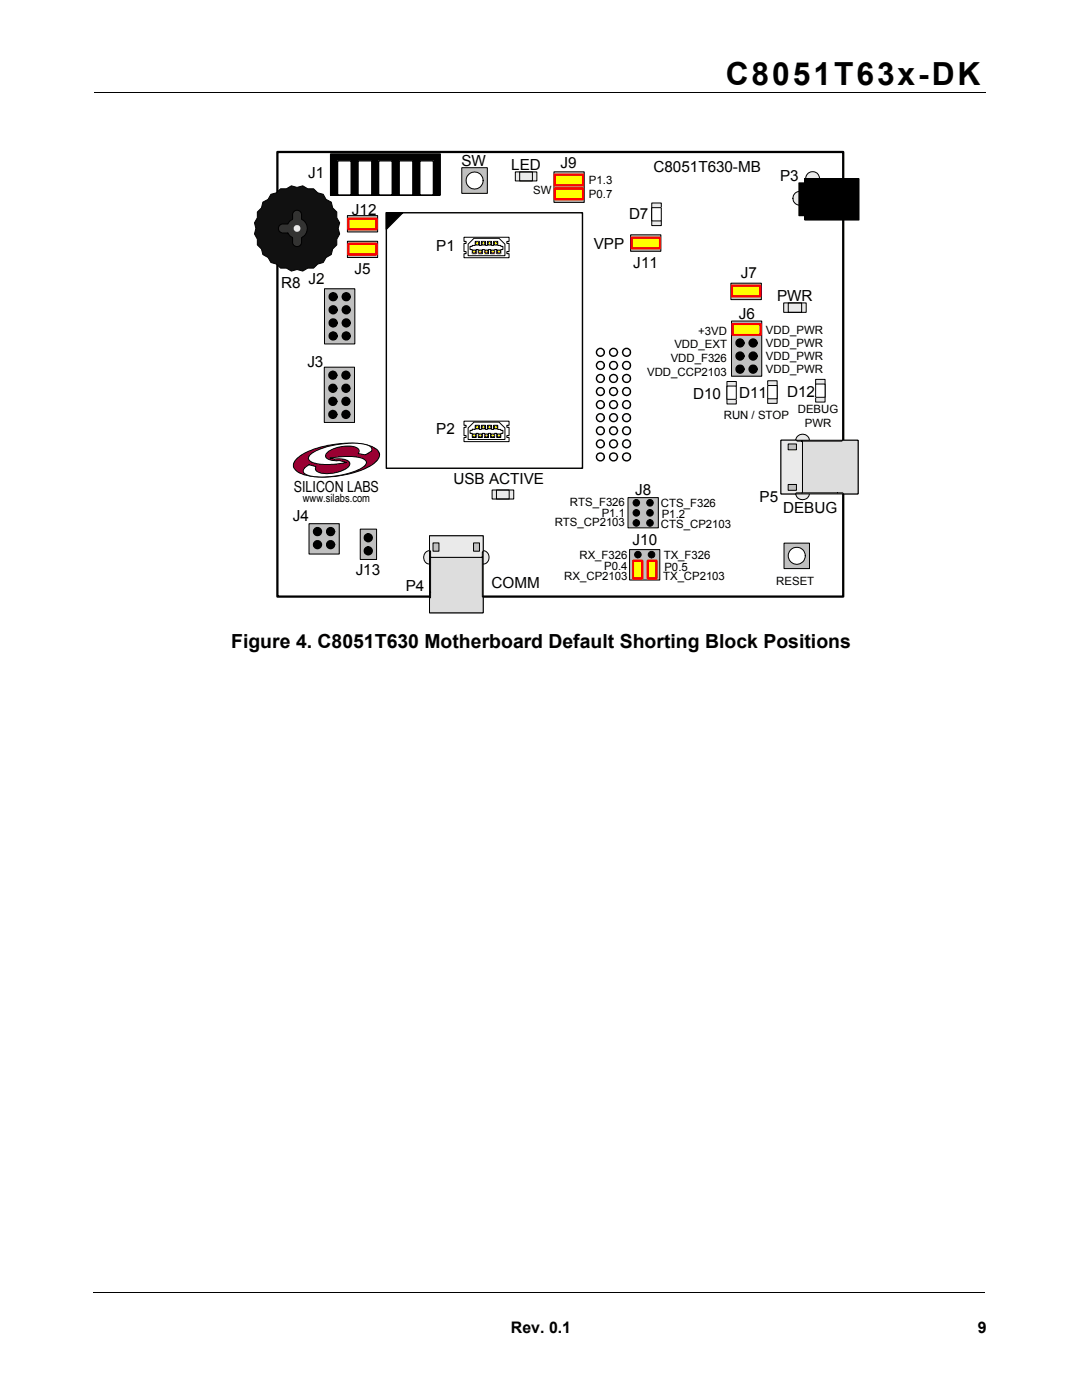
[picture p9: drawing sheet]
<svg xmlns="http://www.w3.org/2000/svg" width="216mm" height="279mm" viewBox="0 0 216 279" stroke-linecap="round" stroke-linejoin="round" font-family="sans-serif">
<path d="M18.8 18.4h177.8M18.6 257.9h177.8" fill="none" stroke="#000" stroke-width=".2"/>
<g fill="#fff">
<path d="M19.1 259.4h30.7v14.7h-30.7z"/>
<path d="M50.3 29.5h121.6v93.3h-121.6z"/>
</g>
<path d="M93.3 40.5h4.5v1.9h-4.5z" fill="#eaeaea"/>
<path d="M93.3 40.5h4.5v1.9h-4.5z" fill="none" stroke="#000" stroke-width=".2"/>
<path d="M90.8 36.8h9.6v9.4h-9.6z" fill="#fff"/>
<path d="M94.3 40.5h2.6v1.9h-2.6z" fill="#f00"/>
<path d="M94.3 40.5h2.6v1.9h-2.6z" fill="none" stroke="#c0c0c0" stroke-width=".2"/>
<path d="M55.4 30.3h112.9v88.8h-112.9z" fill="#fff"/>
<path d="M55.4 30.3h112.9v88.8h-112.9z" fill="none" stroke="#000" stroke-width=".46"/>
<circle cx="159.6" cy="39.6" r="1.38" fill="#eaeaea"/>
<circle cx="159.6" cy="39.6" r="1.38" fill="none" stroke="#000" stroke-width=".2"/>
<circle cx="162.1" cy="35.6" r="1.38" fill="#eaeaea"/>
<g fill="none" stroke="#000" stroke-width=".2">
<path d="M159.4 36.5h9.8v6.6h-9.8zM160.6 35.7h10.8v8.2h-10.8z"/>
<circle cx="162.1" cy="35.6" r="1.38"/>
</g>
<path d="M159.4 36.5h9.8v6.6h-9.8zM160.6 35.7h10.8v8.2h-10.8z" fill="#000"/>
<path d="M159.2 87a1.26 1.26 0 0 1 1.8-.1 1.26 1.26 0 0 1 .1 1.8 1.28 1.28 0 0 1-1.7 .2 1.28 1.28 0 0 1-.4-1.7z" fill-rule="evenodd" fill="#eaeaea"/>
<path d="M159.2 87a1.26 1.26 0 0 1 1.8-.1 1.26 1.26 0 0 1 .1 1.8 1.28 1.28 0 0 1-1.7 .2 1.28 1.28 0 0 1-.4-1.7z" fill="none" stroke="#000" stroke-width=".2"/>
<path d="M159.1 97.8a1.31 1.31 0 0 1 1.7-.3 1.31 1.31 0 0 1 .5 1.6 1.35 1.35 0 0 1-1.6 .6 1.35 1.35 0 0 1-.8-1.5z" fill-rule="evenodd" fill="#eaeaea"/>
<path d="M159.1 97.8a1.31 1.31 0 0 1 1.7-.3 1.31 1.31 0 0 1 .5 1.6 1.35 1.35 0 0 1-1.6 .6 1.35 1.35 0 0 1-.8-1.5z" fill="none" stroke="#000" stroke-width=".2"/>
<path d="M155.8 87.9h15.4v10.7h-15.4z" fill="#c0c0c0"/>
<path d="M155.8 87.9h15.4v10.7h-15.4z" fill="none" stroke="#000" stroke-width=".2"/>
<path d="M159.9 88h8.1l.2-.1h3v10.7h-2.8l-.2-.2h-8.2l.1-.2v-10z" fill-rule="evenodd" fill="#ddd"/>
<path d="M159.9 88h8.1l.2-.1h3v10.7h-2.8l-.2-.2h-8.2l.1-.2v-10z" fill="none" stroke="#000" stroke-width=".2"/>
<path d="M157.3 88.6v1.2h1.6v-1.2zM155.8 87.8h3l.2 .2 1.1 .1v10.1l-.1 .1-1.1 .1-.2 .2h-2.9zM157.3 96.7v1.2h1.6v-1.2z" fill-rule="evenodd" fill="#eaeaea"/>
<path d="M155.8 87.8h3l.2 .2 1.1 .1v10.1l-.1 .1-1.1 .1-.2 .2h-2.9zM157.3 88.6h1.6v1.2h-1.6zM157.3 96.7h1.6v1.2h-1.6z" fill="none" stroke="#000" stroke-width=".2"/>
<path d="M64.7 57.6h6.1v11h-6.1z" fill="#c0c0c0"/>
<path d="M64.7 57.6h6.1v11h-6.1z" fill="none" stroke="#000" stroke-width=".2"/>
<g fill="#000">
<circle cx="66.5" cy="59.2" r=".78"/>
<circle cx="69.1" cy="59.2" r=".78"/>
<circle cx="66.5" cy="61.8" r=".79"/>
<circle cx="66.5" cy="67.1" r=".79"/>
<circle cx="66.5" cy="64.4" r=".79"/>
<circle cx="69.1" cy="64.5" r=".78"/>
<circle cx="69.1" cy="67" r=".77"/>
<circle cx="69.1" cy="61.8" r=".76"/>
</g>
<g fill="none" stroke="#000" stroke-width=".28">
<circle cx="66.5" cy="59.2" r=".78"/>
<circle cx="69.1" cy="59.2" r=".78"/>
<circle cx="66.5" cy="61.8" r=".79"/>
<circle cx="66.5" cy="67.1" r=".79"/>
<circle cx="66.5" cy="64.4" r=".79"/>
<circle cx="69.1" cy="64.5" r=".78"/>
<circle cx="69.1" cy="67" r=".77"/>
<circle cx="69.1" cy="61.8" r=".76"/>
</g>
<path d="M92.1 33.5h5.1v5.1h-5.1z" fill="#c0c0c0"/>
<path d="M92.1 33.5h5.1v5.1h-5.1z" fill="none" stroke="#000" stroke-width=".2"/>
<circle cx="94.7" cy="36" r="1.7" fill="#fff"/>
<circle cx="94.7" cy="36" r="1.7" fill="none" stroke="#000" stroke-width=".2"/>
<path d="M69.3 43h6.1v3.3h-6.1z" fill="#c0c0c0"/>
<path d="M69.3 43h6.1v3.3h-6.1z" fill="none" stroke="#000" stroke-width=".2"/>
<g fill="#000">
<circle cx="71" cy="44.6" r=".78"/>
<circle cx="73.7" cy="44.6" r=".77"/>
</g>
<g fill="none" stroke="#000" stroke-width=".28">
<circle cx="71" cy="44.6" r=".78"/>
<circle cx="73.7" cy="44.6" r=".77"/>
</g>
<path d="M52.5 40.3l1-.5 .6-1 1.1-.3 .8-.8h1.1l1-.6 1.2 .3 1.1-.3 1 .6h1.2l.8 .8 1.1 .3 .6 1 1 .5 .3 1.2 .8 .8v1.2l.6 1-.3 1.1 .3 1.1-.6 1v1.2l-.8 .8-.3 1.1-1 .6-.6 1-1.1 .3-.8 .8h-1.2l-1 .6-1.1-.3-1.2 .3-1-.6h-1.1l-.8-.8-1.1-.3-.6-1-1-.6-.3-1.1-.8-.8v-1.2l-.6-1 .3-1.1-.3-1.1 .6-1v-1.2l.8-.8z" fill-rule="evenodd" fill="#111"/>
<path d="M52.5 40.3l1-.5 .6-1 1.1-.3 .8-.8h1.1l1-.6 1.2 .3 1.1-.3 1 .6h1.2l.8 .8 1.1 .3 .6 1 1 .5 .3 1.2 .8 .8v1.2l.6 1-.3 1.1 .3 1.1-.6 1v1.2l-.8 .8-.3 1.1-1 .6-.6 1-1.1 .3-.8 .8h-1.2l-1 .6-1.1-.3-1.2 .3-1-.6h-1.1l-.8-.8-1.1-.3-.6-1-1-.6-.3-1.1-.8-.8v-1.2l-.6-1 .3-1.1-.3-1.1 .6-1v-1.2l.8-.8z" fill="none" stroke="#000" stroke-width=".2"/>
<path d="M55.8 45l.5-.3h1.1l.4-.6 .6-.3 .1-1.4a.86 .86 0 0 1 1-.4l.4 .2 .2 .3 .1 1.3a2.02 2.02 0 0 1 1.1 1.8 2.02 2.02 0 0 1-1.1 1.8v1l-.2 .4a.87 .87 0 0 1-1 .4l-.4-.2-.2-.4v-1.2l-.4-.2-.6-.7h-1l-.6-.3-.2-.4v-.5z" fill-rule="evenodd" fill="#333"/>
<path d="M55.8 45l.5-.3h1.1l.4-.6 .6-.3 .1-1.4a.86 .86 0 0 1 1-.4l.4 .2 .2 .3 .1 1.3a2.02 2.02 0 0 1 1.1 1.8 2.02 2.02 0 0 1-1.1 1.8v1l-.2 .4a.87 .87 0 0 1-1 .4l-.4-.2-.2-.4v-1.2l-.4-.2-.6-.7h-1l-.6-.3-.2-.4v-.5z" fill="none" stroke="#000" stroke-width=".2"/>
<circle cx="59.3" cy="45.6" r=".68" fill="#eaeaea"/>
<path d="M59.2 91.6a14.7 14.7 0 0 1 8.4-3l2.8-.1 1.8 .1a5.6 5.6 0 0 1 2.7 .9 1.53 1.53 0 0 1 .8 1.4 1.53 1.53 0 0 1-.8 1.3 16.5 16.5 0 0 1-9.5 3 9.7 9.7 0 0 1-6.3-1.3 1.41 1.41 0 0 1 .1-2.3z" fill-rule="evenodd" fill="#9a0033"/>
<path d="M59.2 91.6a14.7 14.7 0 0 1 8.4-3l2.8-.1 1.8 .1a5.6 5.6 0 0 1 2.7 .9 1.53 1.53 0 0 1 .8 1.4 1.53 1.53 0 0 1-.8 1.3 16.5 16.5 0 0 1-9.5 3 9.7 9.7 0 0 1-6.3-1.3 1.41 1.41 0 0 1 .1-2.3z" fill="none" stroke="#000" stroke-width=".2"/>
<path d="M61.9 90.8a12.9 12.9 0 0 1 7.4-2.3 8.2 8.2 0 0 1 4.6 .6l.3 .4-.1 .5-1.2 .8-1.5-.3 .2-.6a1.15 1.15 0 0 0-1-.8 6.2 6.2 0 0 0-5.5 1.5 .78 .78 0 0 0 .7 1.2l2 .1 1.3 .4-2.3 .3-2.1 .1a3.7 3.7 0 0 1-3.1-1v-.5z" fill-rule="evenodd" fill="#fff"/>
<path d="M61.9 90.8a12.9 12.9 0 0 1 7.4-2.3 8.2 8.2 0 0 1 4.6 .6l.3 .4-.1 .5-1.2 .8-1.5-.3 .2-.6a1.15 1.15 0 0 0-1-.8 6.2 6.2 0 0 0-5.5 1.5 .78 .78 0 0 0 .7 1.2l2 .1 1.3 .4-2.3 .3-2.1 .1a3.7 3.7 0 0 1-3.1-1v-.5z" fill="none" stroke="#000" stroke-width=".2"/>
<path d="M60.8 93.3l.9-.5 1.4 .3-.2 .4 .2 .4a2.87 2.87 0 0 0 2.6 .6 5.7 5.7 0 0 0 4-1.5 .75 .75 0 0 0 0-.8 .75 .75 0 0 0-.7-.4l-.7-.2h-1.6l-.9-.2a16.9 16.9 0 0 1 5.7-.2l.8 .3a.84 .84 0 0 1 .8 .7 .84 .84 0 0 1-.5 .9l-.3 .2a17.3 17.3 0 0 1-9.5 1.8l-1.4-.3a.83 .83 0 0 1-.8-.5 .83 .83 0 0 1 .2-1z" fill-rule="evenodd" fill="#fff"/>
<path d="M60.8 93.3l.9-.5 1.4 .3-.2 .4 .2 .4a2.87 2.87 0 0 0 2.6 .6 5.7 5.7 0 0 0 4-1.5 .75 .75 0 0 0 0-.8 .75 .75 0 0 0-.7-.4l-.7-.2h-1.6l-.9-.2a16.9 16.9 0 0 1 5.7-.2l.8 .3a.84 .84 0 0 1 .8 .7 .84 .84 0 0 1-.5 .9l-.3 .2a17.3 17.3 0 0 1-9.5 1.8l-1.4-.3a.83 .83 0 0 1-.8-.5 .83 .83 0 0 1 .2-1z" fill="none" stroke="#000" stroke-width=".2"/>
<path d="M156.4 108.4h5.1v5.1h-5.1z" fill="#c0c0c0"/>
<path d="M156.4 108.4h5.1v5.1h-5.1z" fill="none" stroke="#000" stroke-width=".2"/>
<circle cx="159" cy="110.9" r="1.69" fill="#fff"/>
<circle cx="159" cy="110.9" r="1.69" fill="none" stroke="#000" stroke-width=".2"/>
<path d="M95.5 110.4a1.22 1.22 0 0 1 1.6-.2 1.22 1.22 0 0 1 .4 1.6 1.19 1.19 0 0 1-1.6 .7 1.19 1.19 0 0 1-.6-1.7z" fill-rule="evenodd" fill="#eaeaea"/>
<path d="M95.5 110.4a1.22 1.22 0 0 1 1.6-.2 1.22 1.22 0 0 1 .4 1.6 1.19 1.19 0 0 1-1.6 .7 1.19 1.19 0 0 1-.6-1.7z" fill="none" stroke="#000" stroke-width=".2"/>
<path d="M84.8 110.4a1.2 1.2 0 0 1 1.6-.3 1.2 1.2 0 0 1 .4 1.5 1.17 1.17 0 0 1-1.4 .9 1.17 1.17 0 0 1-.8-1.5z" fill-rule="evenodd" fill="#eaeaea"/>
<path d="M84.8 110.4a1.2 1.2 0 0 1 1.6-.3 1.2 1.2 0 0 1 .4 1.5 1.17 1.17 0 0 1-1.4 .9 1.17 1.17 0 0 1-.8-1.5z" fill="none" stroke="#000" stroke-width=".2"/>
<path d="M85.7 106.9h10.7v15.4h-10.7z" fill="#c0c0c0"/>
<path d="M85.7 106.9h10.7v15.4h-10.7z" fill="none" stroke="#000" stroke-width=".2"/>
<path d="M85.9 111.1l.1 .1h10.1l.1-.2v8.1l.2 .2v3h-10.7v-2.8l.2-.2z" fill-rule="evenodd" fill="#ddd"/>
<path d="M85.9 111.1l.1 .1h10.1l.1-.2v8.1l.2 .2v3h-10.7v-2.8l.2-.2z" fill="none" stroke="#000" stroke-width=".2"/>
<path d="M94.5 108.4v1.6h1.2v-1.6zM85.7 106.9h10.7v3l-.2 .3v.8l-.1 .2h-10.1l-.1-.1v-1.1l-.2-.3zM86.4 108.4v1.6h1.2v-1.6z" fill-rule="evenodd" fill="#eaeaea"/>
<path d="M85.7 106.9h10.7v3l-.2 .3v.8l-.1 .2h-10.1l-.1-.1v-1.1l-.2-.3zM86.4 108.4h1.2v1.6h-1.2zM94.5 108.4h1.2v1.6h-1.2z" fill="none" stroke="#000" stroke-width=".2"/>
<path d="M77.1 42.5h39.1v51h-39.1z" fill="#fff"/>
<path d="M77.1 42.5h39.1v51h-39.1zM77.1 42.5h3.2l-3.2 3.2z" fill="none" stroke="#000" stroke-width=".28"/>
<path d="M77.1 42.5h3.2l-3.2 3.2z" fill="#000"/>
<path d="M92.6 47.3h9v.9h-.5v.4h.5v1.6h-.5v.4h.5v.8h-9v-.8h.4v-.4h-.4v-1.6h.4v-.4h-.4z" fill-rule="evenodd" fill="#fff"/>
<path d="M92.6 47.3h9v.9h-.5v.4h.5v1.6h-.5v.4h.5v.8h-9v-.8h.4v-.4h-.4v-1.6h.4v-.4h-.4z" fill="none" stroke="#000" stroke-width=".2"/>
<path d="M94.6 47.6h5l1.2 1.1v2.3h-7.4v-2.3z" fill-rule="evenodd" fill="#fff"/>
<path d="M94.6 47.6h5l1.2 1.1v2.3h-7.4v-2.3z" fill="none" stroke="#000" stroke-width=".2"/>
<path d="M93.8 49.2h.4v-.2h.6v-.8h.9v.8h.4v-.8h.8v.8h.4v-.8h.8v.8h.4v-.8h.8v.8h.6v.2h.5v.6h-.5v.8h-.8v-.8h-.4v.8h-.8v-.8h-.4v.8h-.8v-.8h-.5v.8h-.8v-.8h-.4v.8h-.8v-.8h-.4z" fill-rule="evenodd" fill="#fff"/>
<path d="M93.8 49.2h.4v-.2h.6v-.8h.9v.8h.4v-.8h.8v.8h.4v-.8h.8v.8h.4v-.8h.8v.8h.6v.2h.5v.6h-.5v.8h-.8v-.8h-.4v.8h-.8v-.8h-.4v.8h-.8v-.8h-.5v.8h-.8v-.8h-.4v.8h-.8v-.8h-.4z" fill="none" stroke="#000" stroke-width=".2"/>
<path d="M94.9 48.3h.6v.6h-.6z" fill="#ff0"/>
<path d="M94.9 48.3h.6v.6h-.6z" fill="none" stroke="#000" stroke-width=".2"/>
<path d="M94.3 49.9h.6v.6h-.6z" fill="#ff0"/>
<path d="M94.3 49.9h.6v.6h-.6z" fill="none" stroke="#000" stroke-width=".2"/>
<path d="M95.5 49.9h.7v.6h-.7z" fill="#ff0"/>
<path d="M95.5 49.9h.7v.6h-.7z" fill="none" stroke="#000" stroke-width=".2"/>
<path d="M96.2 48.3h.6v.6h-.6z" fill="#ff0"/>
<path d="M96.2 48.3h.6v.6h-.6z" fill="none" stroke="#000" stroke-width=".2"/>
<path d="M97.4 48.3h.6v.6h-.6z" fill="#ff0"/>
<path d="M97.4 48.3h.6v.6h-.6z" fill="none" stroke="#000" stroke-width=".2"/>
<path d="M98.6 48.3h.6v.6h-.6z" fill="#ff0"/>
<path d="M98.6 48.3h.6v.6h-.6z" fill="none" stroke="#000" stroke-width=".2"/>
<path d="M96.8 49.9h.6v.6h-.6z" fill="#ff0"/>
<path d="M96.8 49.9h.6v.6h-.6z" fill="none" stroke="#000" stroke-width=".2"/>
<path d="M98 49.9h.6v.6h-.6z" fill="#ff0"/>
<path d="M98 49.9h.6v.6h-.6z" fill="none" stroke="#000" stroke-width=".2"/>
<path d="M99.2 49.9h.6v.6h-.6z" fill="#ff0"/>
<path d="M99.2 49.9h.6v.6h-.6z" fill="none" stroke="#000" stroke-width=".2"/>
<path d="M92.6 84.1h9v.8h-.5v.4h.5v1.6h-.5v.4h.5v.8h-9v-.8h.4v-.4h-.4v-1.6h.4v-.4h-.4z" fill-rule="evenodd" fill="#fff"/>
<path d="M92.6 84.1h9v.8h-.5v.4h.5v1.6h-.5v.4h.5v.8h-9v-.8h.4v-.4h-.4v-1.6h.4v-.4h-.4z" fill="none" stroke="#000" stroke-width=".2"/>
<path d="M93.4 85.4l1.2-1.2h5l1.2 1.2v2.3h-7.4z" fill-rule="evenodd" fill="#fff"/>
<path d="M93.4 85.4l1.2-1.2h5l1.2 1.2v2.3h-7.4z" fill="none" stroke="#000" stroke-width=".2"/>
<path d="M93.8 85.9h.4v-.2h.6v-.8h.9v.8h.4v-.8h.8v.8h.4v-.8h.8v.8h.4v-.8h.8v.8h.6v.2h.5v.6h-.5v.8h-.8v-.8h-.4v.8h-.8v-.8h-.4v.8h-.8v-.8h-.5v.8h-.8v-.8h-.4v.8h-.8v-.8h-.4z" fill-rule="evenodd" fill="#fff"/>
<path d="M93.8 85.9h.4v-.2h.6v-.8h.9v.8h.4v-.8h.8v.8h.4v-.8h.8v.8h.4v-.8h.8v.8h.6v.2h.5v.6h-.5v.8h-.8v-.8h-.4v.8h-.8v-.8h-.4v.8h-.8v-.8h-.5v.8h-.8v-.8h-.4v.8h-.8v-.8h-.4z" fill="none" stroke="#000" stroke-width=".2"/>
<path d="M94.9 85h.6v.6h-.6z" fill="#ff0"/>
<path d="M94.9 85h.6v.6h-.6z" fill="none" stroke="#000" stroke-width=".2"/>
<path d="M94.3 86.6h.6v.6h-.6z" fill="#ff0"/>
<path d="M94.3 86.6h.6v.6h-.6z" fill="none" stroke="#000" stroke-width=".2"/>
<path d="M95.5 86.6h.7v.6h-.7z" fill="#ff0"/>
<path d="M95.5 86.6h.7v.6h-.7z" fill="none" stroke="#000" stroke-width=".2"/>
<path d="M96.2 85h.6v.6h-.6z" fill="#ff0"/>
<path d="M96.2 85h.6v.6h-.6z" fill="none" stroke="#000" stroke-width=".2"/>
<path d="M97.4 85h.6v.6h-.6z" fill="#ff0"/>
<path d="M97.4 85h.6v.6h-.6z" fill="none" stroke="#000" stroke-width=".2"/>
<path d="M98.6 85h.6v.6h-.6z" fill="#ff0"/>
<path d="M98.6 85h.6v.6h-.6z" fill="none" stroke="#000" stroke-width=".2"/>
<path d="M96.8 86.6h.6v.6h-.6z" fill="#ff0"/>
<path d="M96.8 86.6h.6v.6h-.6z" fill="none" stroke="#000" stroke-width=".2"/>
<path d="M98 86.6h.6v.6h-.6z" fill="#ff0"/>
<path d="M98 86.6h.6v.6h-.6z" fill="none" stroke="#000" stroke-width=".2"/>
<path d="M99.2 86.6h.6v.6h-.6z" fill="#ff0"/>
<path d="M99.2 86.6h.6v.6h-.6z" fill="none" stroke="#000" stroke-width=".2"/>
<path d="M64.7 73.3h6v11h-6z" fill="#c0c0c0"/>
<path d="M64.7 73.3h6v11h-6z" fill="none" stroke="#000" stroke-width=".2"/>
<g fill="#000">
<circle cx="66.4" cy="74.9" r=".79"/>
<circle cx="66.4" cy="77.5" r=".79"/>
<circle cx="69" cy="77.5" r=".79"/>
<circle cx="69" cy="74.9" r=".77"/>
<circle cx="66.4" cy="80.1" r=".78"/>
<circle cx="66.4" cy="82.7" r=".78"/>
<circle cx="69" cy="80.1" r=".79"/>
<circle cx="69" cy="82.7" r=".77"/>
</g>
<g fill="none" stroke="#000" stroke-width=".28">
<circle cx="66.4" cy="74.9" r=".79"/>
<circle cx="66.4" cy="77.5" r=".79"/>
<circle cx="69" cy="77.5" r=".79"/>
<circle cx="69" cy="74.9" r=".77"/>
<circle cx="66.4" cy="80.1" r=".78"/>
<circle cx="66.4" cy="82.7" r=".78"/>
<circle cx="69" cy="80.1" r=".79"/>
<circle cx="69" cy="82.7" r=".77"/>
</g>
<path d="M102.8 34.3h4.3v1.8h-4.3z" fill="#eaeaea"/>
<path d="M102.8 34.3h4.3v1.8h-4.3zM103.7 34.3h2.5v1.8h-2.5z" fill="none" stroke="#000" stroke-width=".2"/>
<path d="M125.8 46.9h6.1v3.2h-6.1z" fill="#c0c0c0"/>
<path d="M125.8 46.9h6.1v3.2h-6.1z" fill="none" stroke="#000" stroke-width=".2"/>
<g fill="#000">
<circle cx="127.5" cy="48.5" r=".79"/>
<circle cx="130.1" cy="48.5" r=".77"/>
</g>
<g fill="none" stroke="#000" stroke-width=".28">
<circle cx="127.5" cy="48.5" r=".79"/>
<circle cx="130.1" cy="48.5" r=".77"/>
</g>
<path d="M145.8 56.5h6.1v3.3h-6.1z" fill="#c0c0c0"/>
<path d="M145.8 56.5h6.1v3.3h-6.1z" fill="none" stroke="#000" stroke-width=".2"/>
<g fill="#000">
<circle cx="147.6" cy="58.1" r=".78"/>
<circle cx="150.2" cy="58.1" r=".77"/>
</g>
<g fill="none" stroke="#000" stroke-width=".28">
<circle cx="147.6" cy="58.1" r=".78"/>
<circle cx="150.2" cy="58.1" r=".77"/>
</g>
<path d="M125.6 109.7h6.1v6.1h-6.1z" fill="#c0c0c0"/>
<g fill="none" stroke="#000" stroke-width=".2">
<path d="M125.6 109.7h6.1v6.1h-6.1z"/>
<circle cx="127.3" cy="112.7" r=".66"/>
<circle cx="127.3" cy="110.7" r=".65"/>
<circle cx="127.3" cy="114.7" r=".65"/>
<circle cx="130" cy="112.7" r=".66"/>
<circle cx="130" cy="114.7" r=".66"/>
<circle cx="130" cy="110.7" r=".65"/>
</g>
<g fill="#000">
<circle cx="127.3" cy="112.7" r=".66"/>
<circle cx="127.3" cy="110.7" r=".65"/>
<circle cx="127.3" cy="114.7" r=".65"/>
<circle cx="130" cy="112.7" r=".66"/>
<circle cx="130" cy="114.7" r=".66"/>
<circle cx="130" cy="110.7" r=".65"/>
</g>
<path d="M125.3 99.3h6.1v6h-6.1z" fill="#c0c0c0"/>
<g fill="none" stroke="#000" stroke-width=".2">
<path d="M125.3 99.3h6.1v6h-6.1z"/>
<circle cx="127" cy="102.4" r=".65"/>
<circle cx="127" cy="100.3" r=".64"/>
<circle cx="127" cy="104.4" r=".65"/>
<circle cx="129.7" cy="104.4" r=".65"/>
<circle cx="129.7" cy="102.4" r=".65"/>
<circle cx="129.7" cy="100.3" r=".65"/>
</g>
<g fill="#000">
<circle cx="127" cy="102.4" r=".65"/>
<circle cx="127" cy="100.3" r=".64"/>
<circle cx="127" cy="104.4" r=".65"/>
<circle cx="129.7" cy="104.4" r=".65"/>
<circle cx="129.7" cy="102.4" r=".65"/>
<circle cx="129.7" cy="100.3" r=".65"/>
</g>
<circle cx="119.8" cy="72.9" r=".78" fill="#fff"/>
<circle cx="119.8" cy="72.9" r=".78" fill="none" stroke="#000" stroke-width=".28"/>
<circle cx="119.8" cy="70.3" r=".78" fill="#fff"/>
<circle cx="119.8" cy="70.3" r=".78" fill="none" stroke="#000" stroke-width=".28"/>
<circle cx="119.8" cy="83.4" r=".78" fill="#fff"/>
<circle cx="119.8" cy="83.4" r=".78" fill="none" stroke="#000" stroke-width=".28"/>
<circle cx="119.8" cy="80.7" r=".78" fill="#fff"/>
<circle cx="119.8" cy="80.7" r=".78" fill="none" stroke="#000" stroke-width=".28"/>
<circle cx="119.8" cy="78.1" r=".79" fill="#fff"/>
<circle cx="119.8" cy="78.1" r=".79" fill="none" stroke="#000" stroke-width=".28"/>
<circle cx="119.8" cy="75.5" r=".79" fill="#fff"/>
<circle cx="119.8" cy="75.5" r=".79" fill="none" stroke="#000" stroke-width=".28"/>
<circle cx="119.8" cy="88.6" r=".78" fill="#fff"/>
<circle cx="119.8" cy="88.6" r=".78" fill="none" stroke="#000" stroke-width=".28"/>
<circle cx="119.8" cy="86" r=".79" fill="#fff"/>
<circle cx="119.8" cy="86" r=".79" fill="none" stroke="#000" stroke-width=".28"/>
<circle cx="119.8" cy="91.2" r=".78" fill="#fff"/>
<circle cx="119.8" cy="91.2" r=".78" fill="none" stroke="#000" stroke-width=".28"/>
<circle cx="122.4" cy="72.9" r=".8" fill="#fff"/>
<circle cx="122.4" cy="72.9" r=".8" fill="none" stroke="#000" stroke-width=".28"/>
<circle cx="122.4" cy="70.3" r=".78" fill="#fff"/>
<circle cx="122.4" cy="70.3" r=".78" fill="none" stroke="#000" stroke-width=".28"/>
<circle cx="122.4" cy="83.4" r=".79" fill="#fff"/>
<circle cx="122.4" cy="83.4" r=".79" fill="none" stroke="#000" stroke-width=".28"/>
<circle cx="122.4" cy="80.7" r=".79" fill="#fff"/>
<circle cx="122.4" cy="80.7" r=".79" fill="none" stroke="#000" stroke-width=".28"/>
<circle cx="122.4" cy="78.1" r=".78" fill="#fff"/>
<circle cx="122.4" cy="78.1" r=".78" fill="none" stroke="#000" stroke-width=".28"/>
<circle cx="122.4" cy="75.5" r=".78" fill="#fff"/>
<circle cx="122.4" cy="75.5" r=".78" fill="none" stroke="#000" stroke-width=".28"/>
<circle cx="122.4" cy="88.6" r=".79" fill="#fff"/>
<circle cx="122.4" cy="88.6" r=".79" fill="none" stroke="#000" stroke-width=".28"/>
<circle cx="122.4" cy="86" r=".78" fill="#fff"/>
<circle cx="122.4" cy="86" r=".78" fill="none" stroke="#000" stroke-width=".28"/>
<circle cx="122.4" cy="91.2" r=".79" fill="#fff"/>
<circle cx="122.4" cy="91.2" r=".79" fill="none" stroke="#000" stroke-width=".28"/>
<circle cx="125" cy="72.9" r=".77" fill="#fff"/>
<circle cx="125" cy="72.9" r=".77" fill="none" stroke="#000" stroke-width=".28"/>
<circle cx="125" cy="70.3" r=".78" fill="#fff"/>
<circle cx="125" cy="70.3" r=".78" fill="none" stroke="#000" stroke-width=".28"/>
<circle cx="125" cy="83.4" r=".79" fill="#fff"/>
<circle cx="125" cy="83.4" r=".79" fill="none" stroke="#000" stroke-width=".28"/>
<circle cx="125" cy="80.7" r=".78" fill="#fff"/>
<circle cx="125" cy="80.7" r=".78" fill="none" stroke="#000" stroke-width=".28"/>
<circle cx="125" cy="78.1" r=".78" fill="#fff"/>
<circle cx="125" cy="78.1" r=".78" fill="none" stroke="#000" stroke-width=".28"/>
<circle cx="125" cy="75.5" r=".77" fill="#fff"/>
<circle cx="125" cy="75.5" r=".77" fill="none" stroke="#000" stroke-width=".28"/>
<circle cx="125" cy="88.6" r=".78" fill="#fff"/>
<circle cx="125" cy="88.6" r=".78" fill="none" stroke="#000" stroke-width=".28"/>
<circle cx="125" cy="86" r=".78" fill="#fff"/>
<circle cx="125" cy="86" r=".78" fill="none" stroke="#000" stroke-width=".28"/>
<circle cx="125" cy="91.2" r=".78" fill="#fff"/>
<circle cx="125" cy="91.2" r=".78" fill="none" stroke="#000" stroke-width=".28"/>
<path d="M146 64.1h6v11h-6z" fill="#c0c0c0"/>
<path d="M146 64.1h6v11h-6z" fill="none" stroke="#000" stroke-width=".2"/>
<g fill="#000">
<circle cx="147.7" cy="73.7" r=".79"/>
<circle cx="147.7" cy="68.4" r=".79"/>
<circle cx="147.7" cy="65.8" r=".78"/>
<circle cx="147.7" cy="71.1" r=".78"/>
<circle cx="150.3" cy="73.7" r=".79"/>
<circle cx="150.3" cy="65.8" r=".79"/>
<circle cx="150.3" cy="68.5" r=".78"/>
<circle cx="150.3" cy="71.1" r=".78"/>
</g>
<g fill="none" stroke="#000" stroke-width=".28">
<circle cx="147.7" cy="73.7" r=".79"/>
<circle cx="147.7" cy="68.4" r=".79"/>
<circle cx="147.7" cy="65.8" r=".78"/>
<circle cx="147.7" cy="71.1" r=".78"/>
<circle cx="150.3" cy="73.7" r=".79"/>
<circle cx="150.3" cy="65.8" r=".79"/>
<circle cx="150.3" cy="68.5" r=".78"/>
<circle cx="150.3" cy="71.1" r=".78"/>
</g>
<path d="M98.2 97.8h4.3v1.8h-4.3z" fill="#eaeaea"/>
<path d="M98.2 97.8h4.3v1.8h-4.3zM99.1 97.8h2.5v1.8h-2.5z" fill="none" stroke="#000" stroke-width=".2"/>
<path d="M156.4 60.5h4.5v1.8h-4.5z" fill="#eaeaea"/>
<path d="M156.4 60.5h4.5v1.8h-4.5zM157.3 60.5h2.7v1.8h-2.7z" fill="none" stroke="#000" stroke-width=".2"/>
<path d="M145.1 76.1h1.8v4.5h-1.8z" fill="#eaeaea"/>
<path d="M145.1 76.1h1.8v4.5h-1.8z" fill="none" stroke="#000" stroke-width=".2"/>
<path d="M145.1 77.1h1.9v2.6h-1.9z" fill="#fff"/>
<path d="M145.1 77h1.8v2.7h-1.8z" fill="none" stroke="#000" stroke-width=".2"/>
<path d="M130 40.5h2v4.5h-2z" fill="#eaeaea"/>
<path d="M130 40.5h2v4.5h-2z" fill="none" stroke="#000" stroke-width=".2"/>
<path d="M130.1 41.5h1.9v2.6h-1.9z" fill="#fff"/>
<path d="M130 41.4h2v2.7h-2z" fill="none" stroke="#000" stroke-width=".2"/>
<path d="M162.8 75.7h1.8v4.5h-1.8z" fill="#eaeaea"/>
<path d="M162.8 75.7h1.8v4.5h-1.8z" fill="none" stroke="#000" stroke-width=".2"/>
<path d="M162.8 76.6h1.8v2.7h-1.8z" fill="#fff"/>
<path d="M162.8 76.6h1.8v2.7h-1.8z" fill="none" stroke="#000" stroke-width=".2"/>
<path d="M153.2 76h1.9v4.5h-1.9z" fill="#eaeaea"/>
<path d="M153.2 76h1.9v4.5h-1.9z" fill="none" stroke="#000" stroke-width=".2"/>
<path d="M153.2 76.9h1.9v2.7h-1.9z" fill="#fff"/>
<path d="M153.2 76.9h1.9v2.7h-1.9z" fill="none" stroke="#000" stroke-width=".2"/>
<path d="M110.5 34.3h6.1v6.1h-6.1z" fill="#c0c0c0"/>
<path d="M110.5 34.3h6.1v6.1h-6.1z" fill="none" stroke="#000" stroke-width=".2"/>
<g fill="#000">
<circle cx="112.3" cy="35.9" r=".79"/>
<circle cx="112.3" cy="38.5" r=".79"/>
<circle cx="114.8" cy="38.5" r=".78"/>
<circle cx="114.9" cy="35.9" r=".77"/>
</g>
<g fill="none" stroke="#000" stroke-width=".28">
<circle cx="112.3" cy="35.9" r=".79"/>
<circle cx="112.3" cy="38.5" r=".79"/>
<circle cx="114.8" cy="38.5" r=".78"/>
<circle cx="114.9" cy="35.9" r=".77"/>
</g>
<path d="M69.3 48.2h6.1v3.2h-6.1z" fill="#c0c0c0"/>
<path d="M69.3 48.2h6.1v3.2h-6.1z" fill="none" stroke="#000" stroke-width=".2"/>
<g fill="#000">
<circle cx="71" cy="49.7" r=".79"/>
<circle cx="73.7" cy="49.7" r=".79"/>
</g>
<g fill="none" stroke="#000" stroke-width=".28">
<path d="M66 30.7h21.8v8.2h-21.8z"/>
<circle cx="71" cy="49.7" r=".79"/>
<circle cx="73.7" cy="49.7" r=".79"/>
</g>
<path d="M66 30.7h21.8v8.2h-21.8z" fill="#000"/>
<path d="M67.4 32.1h2.7v6.8h-2.7z" fill="#fff"/>
<path d="M67.4 32.1h2.7v6.8h-2.7z" fill="none" stroke="#000" stroke-width=".28"/>
<path d="M71.4 32.1h2.8v6.8h-2.8z" fill="#fff"/>
<path d="M71.4 32.1h2.8v6.8h-2.8z" fill="none" stroke="#000" stroke-width=".28"/>
<path d="M75.5 32.1h2.8v6.8h-2.8z" fill="#fff"/>
<path d="M75.5 32.1h2.8v6.8h-2.8z" fill="none" stroke="#000" stroke-width=".28"/>
<path d="M79.7 32.1h2.7v6.8h-2.7z" fill="#fff"/>
<path d="M79.7 32.1h2.7v6.8h-2.7z" fill="none" stroke="#000" stroke-width=".28"/>
<path d="M83.8 32.1h2.7v6.8h-2.7z" fill="#fff"/>
<path d="M83.8 32.1h2.7v6.8h-2.7z" fill="none" stroke="#000" stroke-width=".28"/>
<path d="M146 57h5.7v2.1h-5.7z" fill="#ff0"/>
<path d="M146 57h5.7v2.1h-5.7z" fill="none" stroke="#f00" stroke-width=".46"/>
<path d="M146.2 64.7h5.6v2.1h-5.6z" fill="#ff0"/>
<path d="M146.2 64.7h5.6v2.1h-5.6z" fill="none" stroke="#f00" stroke-width=".46"/>
<path d="M126 47.4h5.6v2.2h-5.6z" fill="#ff0"/>
<path d="M126 47.4h5.6v2.2h-5.6z" fill="none" stroke="#f00" stroke-width=".46"/>
<path d="M110.7 34.9h5.7v2.1h-5.7z" fill="#ff0"/>
<path d="M110.7 34.9h5.7v2.1h-5.7z" fill="none" stroke="#f00" stroke-width=".46"/>
<path d="M110.7 37.6h5.7v2.2h-5.7z" fill="#ff0"/>
<path d="M110.7 37.6h5.7v2.2h-5.7z" fill="none" stroke="#f00" stroke-width=".46"/>
<path d="M69.5 43.6h5.6v2.2h-5.6z" fill="#ff0"/>
<path d="M69.5 43.6h5.6v2.2h-5.6z" fill="none" stroke="#f00" stroke-width=".46"/>
<path d="M69.5 48.7h5.6v2.1h-5.6z" fill="#ff0"/>
<path d="M69.5 48.7h5.6v2.1h-5.6z" fill="none" stroke="#f00" stroke-width=".46"/>
<path d="M129.3 111.9h1.7v3.6h-1.7z" fill="#ff0"/>
<path d="M129.3 111.9h1.7v3.6h-1.7z" fill="none" stroke="#f00" stroke-width=".46"/>
<path d="M126.4 111.9h1.7v3.6h-1.7z" fill="#ff0"/>
<path d="M126.4 111.9h1.7v3.6h-1.7z" fill="none" stroke="#f00" stroke-width=".46"/>
<path d="M61.7 104.5h6v6.1h-6z" fill="#c0c0c0"/>
<path d="M61.7 104.5h6v6.1h-6z" fill="none" stroke="#000" stroke-width=".2"/>
<g fill="#000">
<circle cx="63.4" cy="106.1" r=".78"/>
<circle cx="63.4" cy="108.7" r=".77"/>
<circle cx="66" cy="108.7" r=".79"/>
<circle cx="66" cy="106.1" r=".79"/>
</g>
<g fill="none" stroke="#000" stroke-width=".28">
<circle cx="63.4" cy="106.1" r=".78"/>
<circle cx="63.4" cy="108.7" r=".77"/>
<circle cx="66" cy="108.7" r=".79"/>
<circle cx="66" cy="106.1" r=".79"/>
</g>
<path d="M71.9 105.6h3.2v6.1h-3.2z" fill="#c0c0c0"/>
<path d="M71.9 105.6h3.2v6.1h-3.2z" fill="none" stroke="#000" stroke-width=".2"/>
<g fill="#000">
<circle cx="73.5" cy="109.9" r=".78"/>
<circle cx="73.5" cy="107.3" r=".79"/>
</g>
<g fill="none" stroke="#000" stroke-width=".28">
<circle cx="73.5" cy="109.9" r=".78"/>
<circle cx="73.5" cy="107.3" r=".79"/>
</g>
<text font-size="6.3" x="144.8" y="16.9">C8051T63x-DK</text>
<text font-size="4.6" fill="#f0f" x="90.4" y="37.3">PWR</text>
<text font-size="3.9" x="46.1" y="129.3">Figure 4. C8051T630 Motherboard Default Shorting Block Positions</text>
<g font-size="3.2">
<text x="102" y="266">Rev. 0.1</text>
<text x="195.1" y="266">9</text>
</g>
<g font-size="3">
<text x="61.5" y="35.6">J1</text>
<text x="92.1" y="33.1">SW</text>
<text x="102" y="33.9">LED</text>
<text x="111.8" y="33.5">J9</text>
<text x="130.4" y="34.4">C8051T630-MB</text>
<text x="155.7" y="36">P3</text>
<text x="70.2" y="42.9">J12</text>
<text x="125.5" y="43.7">D7</text>
<text x="87.1" y="50.1">P1</text>
<text x="118.5" y="49.7">VPP</text>
<text x="126.4" y="53.4">J11</text>
<text x="56.1" y="57.5">R8 J2</text>
<text x="70.7" y="54.7">J5</text>
<text x="147.8" y="55.5">J7</text>
<text x="155.1" y="60">PWR</text>
<text x="147.4" y="63.7">J6</text>
<text x="61.3" y="73.2">J3</text>
<text x="138.3" y="79.6">D10</text>
<text x="147.5" y="79.4">D11</text>
<text x="157.1" y="79.3">D12</text>
<text x="87.1" y="86.6">P2</text>
<text x="58.6" y="98.2">SILICON LABS</text>
<text x="90.5" y="96.6">USB ACTIVE</text>
<text x="126.7" y="98.8">J8</text>
<text x="151.6" y="100.1">P5</text>
<text x="58.4" y="103.9">J4</text>
<text x="156.3" y="102.4">DEBUG</text>
<text x="126.2" y="108.9">J10</text>
<text x="71" y="114.9">J13</text>
<text x="81" y="117.9">P4</text>
<text x="98.1" y="117.4">COMM</text>
</g>
<g font-size="2.3">
<text x="106.4" y="38.7">SW</text>
<text x="117.5" y="36.7">P1.3</text>
<text x="117.5" y="39.5">P0.7</text>
<text x="134.6" y="69.5">VDD_EXT</text>
<text x="139.3" y="66.8">+3VD</text>
<text x="152.8" y="66.6">VDD_PWR</text>
<text x="152.8" y="69.2">VDD_PWR</text>
<text x="152.8" y="71.8">VDD_PWR</text>
<text x="129.1" y="75">VDD_CCP2103</text>
<text x="133.8" y="72.3">VDD_F326</text>
<text x="152.8" y="74.4">VDD_PWR</text>
<text x="144.4" y="83.6">RUN / STOP</text>
<text x="159.2" y="82.5">DEBUG</text>
<text x="160.6" y="85.2">PWR</text>
<text x="60.5" y="100.1">www.silabs.com</text>
<text x="113.7" y="101">RTS_F326</text>
<text x="131.9" y="101.1">CTS_F326</text>
<text x="110.7" y="105.1">RTS_CP2103</text>
<text x="120.1" y="103.1">P1.1</text>
<text x="131.9" y="105.4">CTS_CP2103</text>
<text x="132" y="103.3">P1.2</text>
<text x="115.6" y="111.7">RX_F326</text>
<text x="120.6" y="113.7">P0.4</text>
<text x="132.4" y="111.7">TX_F326</text>
<text x="132.6" y="113.9">P0.5</text>
<text x="112.6" y="115.7">RX_CP2103</text>
<text x="132.3" y="115.7">TX_CP2103</text>
<text x="154.9" y="116.8">RESET</text>
</g>
</svg>
